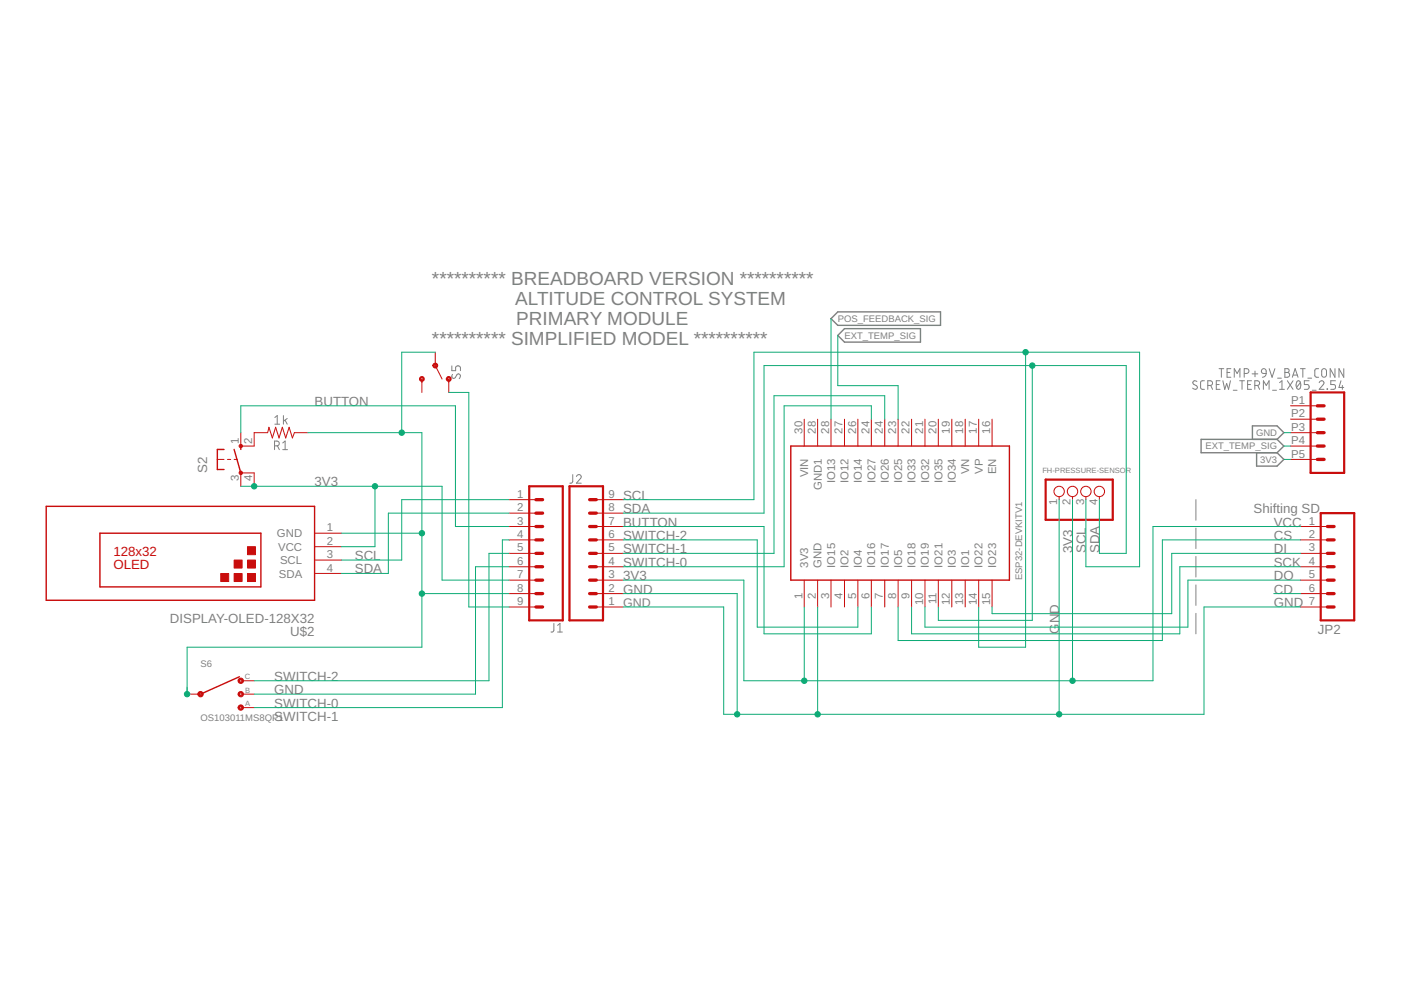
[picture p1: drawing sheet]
<svg xmlns="http://www.w3.org/2000/svg" width="297mm" height="210mm" viewBox="0 0 297 210" stroke-linecap="round" stroke-linejoin="round" font-family="sans-serif">
<g fill="none" stroke="#808080" stroke-width=".21">
<path d="M95.8 77.6v1h.8v-.6a.52 .52 0 0 1 .5-.4 .52 .52 0 0 1 .5 .4v.6M95.9 79.4a.46 .46 0 0 0-.1 .6 .46 .46 0 0 0 .7 .1l.4-.6a.42 .42 0 0 1 .5-.2 .42 .42 0 0 1 .2 .6l-.2 .4M258.5 78.2h1M259 78.2v1.8M260.2 79h.6M261 78.2h-.8v1.8h.8M261.7 80v-1.8l.6 1 .6-1v1.8M263.8 79.2h.5a.51 .51 0 0 0 .5-.5 .51 .51 0 0 0-.5-.5h-.5v1.8M265.5 79.3h1.2M266.1 78.7v1.2M267.6 78.3l.3-.1 .4 .1 .2 .9-.9-.1-.2-.3zM268.5 79.2l-.3 .6-.5 .2"/>
<path d="M269.1 78.2l.6 1.8 .6-1.8M272.4 78.2h.5a.4 .4 0 0 1 .4 .4 .4 .4 0 0 1-.4 .4 .51 .51 0 0 1 .5 .5 .51 .51 0 0 1-.5 .5h-.5zM272.4 79h.5M274 80l.6-1.8 .6 1.8M274.2 79.5h.9M275.7 78.2h1M276.2 78.2v1.8M279.6 78.2h-.6l-.2 .4v1.1l.2 .2 .6 .1M280.3 78.3l.3-.1 .5 .1 .1 1.2a.51 .51 0 0 1-.5 .5 .51 .51 0 0 1-.5-.5zM283 78.2v1.8l-1-1.8v1.8M284.9 78.2v1.8l-1-1.8v1.8M58.2 94.5h.5a.51 .51 0 0 0 .5-.5 .51 .51 0 0 0-.5-.5h-.5v1.8"/>
<path d="M58.3 88.5l.5-.4v1.8M58.3 89.9h1M58.8 94.5l.4 .8M59.9 93.9l.6-.4v1.8M59.9 95.3h1.1M60.1 88.1v1.8M60.4 89.1l.5 .8M60.9 88.7l-.8 .6M253.8 80.9l-.6-.1-.3 .3 .2 .4 .6 .3a.42 .42 0 0 1 .1 .6 .42 .42 0 0 1-.6 .1l-.3-.2M255.4 80.7l-.6 .1-.2 .3v1.2l.2 .2h.6M256.1 81.7h.5a.5 .5 0 0 0 .5-.5 .5 .5 0 0 0-.5-.5h-.5v1.8M256.7 81.7l.4 .8"/>
<path d="M257.9 81.5h.6M258.7 80.7h-.8v1.8h.8M259.3 80.7l.4 1.8 .4-1.2 .4 1.2 .4-1.8M261.5 82.7h.8M262.8 80.7h1M263.3 80.7v1.8M264.5 81.5h.6M265.3 80.7h-.8v1.8h.8M266 81.7h.6a.5 .5 0 0 0 .5-.5 .5 .5 0 0 0-.5-.5h-.6v1.8M266.7 81.7l.4 .8M267.9 82.5v-1.8l.6 1 .6-1v1.8M269.8 82.7h.8"/>
<path d="M270.9 80.2h.8M271.3 82.5h1M271.3 81.1l.5-.4v1.8M272.9 80.7l1.3 1.8M274.2 80.7l-1.3 1.8M275 80.8l.3-.1a1.07 1.07 0 0 1 0 1.8 1.16 1.16 0 0 1-.3-1.7zM275.7 81.1l-.8 1M277.3 80.2h.8M277.6 80.7h-1.1v.8h.7a.52 .52 0 0 1 .4 .5 .52 .52 0 0 1-.4 .5h-.7M278.2 82.7h.8M279.7 81.1a.5 .5 0 0 1 .7-.4 .5 .5 0 0 1 .2 .8l-.9 1h1M281.4 82.4l.1 .1z"/>
<path d="M283.1 80.7h-.9v.8h.5a.52 .52 0 0 1 .5 .5 .52 .52 0 0 1-.5 .5h-.5M284.3 80.7l-.4 1.4h1M284.6 81.7v.8M121.4 100.6v1.6l-.2 .2h-.4M122.2 101a.5 .5 0 0 1 .7-.4 .5 .5 0 0 1 .2 .8l-.9 1h1M253.6 105.9v4.4M253.6 112v4.3M253.6 118v4.3M117.4 132.2v1.6l-.2 .2h-.4M118.2 134h1M118.2 132.6l.5-.4v1.8M253.6 124v4.4"/>
<path d="M253.6 130v4.4"/>
</g>
<path d="M176.2 67.6l1.4-1.5h21.8v2.9h-21.8zM179 69.7h16.2v2.8h-16.2l-1.4-1.4zM265.5 93.2v-2.9h5.3l1.4 1.4-1.4 1.5M266.4 96v2.8h4.4l1.4-1.4-1.4-1.4M270.8 93.2h-16.1v2.8h16.1M270.8 93.2l1.4 1.4-1.4 1.4" fill="none" stroke="#808080" stroke-width=".3"/>
<path d="M277.9 83.2h7.1v17.1h-7.1zM112.2 103.1h7.1v28.4h-7.1zM120.7 103.1h7.1v28.4h-7.1zM221.7 101.7h14.2v8.5h-14.2zM280 108.8h7.1v22.7h-7.1z" fill="none" stroke="#c90d0c" stroke-width=".47"/>
<g fill="none" stroke="#c90d0c" stroke-width=".7">
<path d="M279.3 91.7h1.4M279.3 88.9h1.4M279.3 86h1.4M279.3 97.4h1.4M279.3 94.6h1.4M113.6 117.3h1.4M113.6 114.5h1.4M113.6 111.6h1.4M113.6 108.8h1.4M113.6 105.9h1.4M125 117.3h1.4M125 114.5h1.4"/>
<path d="M125 111.6h1.4M125 108.8h1.4M125 105.9h1.4M281.4 117.3h1.5M281.4 114.5h1.5M281.4 111.6h1.5M113.6 123h1.4M113.6 125.9h1.4M113.6 128.7h1.4M113.6 120.2h1.4M125 123h1.4M125 125.9h1.4"/>
<path d="M125 128.7h1.4M125 120.2h1.4M281.4 123h1.5M281.4 125.9h1.5M281.4 128.7h1.5M281.4 120.2h1.5"/>
</g>
<g fill="none" stroke="#c90d0c" stroke-width=".21">
<path d="M92.3 74.7v2.8l1.4 2.8M46.1 97.4h1.4M48.2 97.4h.7M49.6 97.4h.7M51.1 91.7v2.9h2.8v-2.9h2.8l.3-1.1 .7 2.3 .7-2.3 .8 2.3 .7-2.3 .7 2.3 .7-2.3 .7 2.3 .4-1.2h2.9M89.5 80.3v2.9M95.1 80.3v2.9M170.5 88.9v5.7M173.4 88.9v5.7M176.2 88.9v5.7M179 88.9v5.7M181.9 88.9v5.7"/>
<path d="M184.7 88.9v5.7M187.6 88.9v5.7M190.4 88.9v5.7M193.3 88.9v5.7M196.1 88.9v5.7M198.9 88.9v5.7M201.8 88.9v5.7M204.6 88.9v5.7M207.5 88.9v5.7M210.3 88.9v5.7M273.6 86h5.7M273.6 88.9h5.7"/>
<path d="M273.6 91.7h5.7M273.6 94.6h5.7M273.6 97.4h5.7M51.1 103.1v-2.8h2.8v2.8M66.7 113.1h5.7M66.7 115.9h5.7M66.7 118.7h5.7M107.9 117.3h5.7M107.9 114.5h5.7M107.9 111.6h5.7M107.9 108.8h5.7M107.9 105.9h5.7"/>
<path d="M126.4 117.3h5.7M126.4 114.5h5.7M126.4 111.6h5.7M126.4 108.8h5.7M126.4 105.9h5.7M224.6 105.3v.6M227.4 105.3v.6M230.2 105.3v.6M233.1 105.3v.6M275.7 117.3h5.7M275.7 114.5h5.7M275.7 111.6h5.7"/>
<path d="M66.7 121.6h5.7M107.9 128.7h5.7M107.9 125.9h5.7M107.9 123h5.7M107.9 120.2h5.7M126.4 128.7h5.7M126.4 125.9h5.7M126.4 123h5.7M126.4 120.2h5.7M170.5 123v5.7M173.4 123v5.7M176.2 123v5.7"/>
<path d="M179 123v5.7M181.9 123v5.7M184.7 123v5.7M187.6 123v5.7M190.4 123v5.7M193.3 123v5.7M196.1 123v5.7M198.9 123v5.7M201.8 123v5.7M204.6 123v5.7M207.5 123v5.7M210.3 123v5.7"/>
<path d="M275.7 128.7h5.7M275.7 125.9h5.7M275.7 123h5.7M275.7 120.2h5.7M39.7 147.2h2.8M51.1 147.2h2.8M51.1 144.3h2.8M51.1 150h2.8"/>
<circle cx="224.6" cy="104.2" r="1.1"/>
<circle cx="227.4" cy="104.2" r="1.1"/>
<circle cx="230.2" cy="104.2" r="1.1"/>
<circle cx="233.1" cy="104.2" r="1.1"/>
</g>
<path d="M47.5 95.3h-1.4v4.2h1.4M49.6 95.3l1.5 5M51.1 94.6v.7M167.7 94.6h46.3v28.4h-46.3zM9.8 107.4h56.9v19.9h-56.9zM21.2 113.1h34.1v11.3h-34.1zM50.8 143.5l-8.3 3.7" fill="none" stroke="#c90d0c" stroke-width=".3"/>
<g fill="#c90d0c" stroke="#c90d0c" stroke-width=".21">
<path d="M94.8 79.9a.52 .52 0 0 1 .8 .3 .52 .52 0 0 1-.4 .7 .52 .52 0 0 1-.6-.6h.2a.29 .29 0 0 1 .5-.2 .29 .29 0 0 1 0 .5 .29 .29 0 0 1-.4-.1l-.3-.2z" fill-rule="evenodd"/>
<path d="M89.1 79.9a.52 .52 0 0 1 .8 .2 .52 .52 0 0 1-.3 .7 .52 .52 0 0 1-.7-.5h.3a.29 .29 0 0 1 .3-.2 .29 .29 0 0 1 .2 .4 .29 .29 0 0 1-.5 0l-.3-.2z" fill-rule="evenodd"/>
<path d="M92 77.1a.51 .51 0 0 1 .7 .2 .51 .51 0 0 1-.3 .7 .51 .51 0 0 1-.6-.5h.2a.29 .29 0 0 1 .4-.2 .29 .29 0 0 1 .1 .4 .29 .29 0 0 1-.5-.1l-.2-.1z" fill-rule="evenodd"/>
<path d="M42.1 146.7a.57 .57 0 0 1 .9 .2 .57 .57 0 0 1-.3 .8 .57 .57 0 0 1-.7-.5h.2a.29 .29 0 0 1 .4-.3 .29 .29 0 0 1 .1 .5 .29 .29 0 0 1-.5-.1v-.1h-.2z" fill-rule="evenodd"/>
<path d="M50.7 143.9a.57 .57 0 0 1 .9 .2 .57 .57 0 0 1-.4 .8 .57 .57 0 0 1-.7-.6h.3a.29 .29 0 0 1 .3-.3 .29 .29 0 0 1 .2 .4 .29 .29 0 0 1-.5 0l-.3-.1z" fill-rule="evenodd"/>
<path d="M50.7 146.7a.57 .57 0 0 1 .9 .2 .57 .57 0 0 1-.4 .8 .57 .57 0 0 1-.7-.5h.3a.29 .29 0 0 1 .3-.3 .29 .29 0 0 1 .2 .4 .29 .29 0 0 1-.5 0l-.3-.1z" fill-rule="evenodd"/>
<path d="M50.7 149.6a.57 .57 0 0 1 .8 .2 .57 .57 0 0 1-.3 .8 .57 .57 0 0 1-.7-.6h.3a.29 .29 0 0 1 .3-.3 .29 .29 0 0 1 .2 .4 .29 .29 0 0 1-.5 0l-.3-.1z" fill-rule="evenodd"/>
<circle cx="51.1" cy="100.3" r=".38"/>
<circle cx="51" cy="94.6" r=".37"/>
</g>
<g fill="#c90d0c" stroke="#c90d0c" stroke-width=".21">
<path d="M52.5 121.6h1.7v1.7h-1.7z"/>
<path d="M49.6 121.6h1.7v1.7h-1.7z"/>
<path d="M52.5 118.7h1.7v1.7h-1.7z"/>
<path d="M46.8 121.6h1.7v1.7h-1.7z"/>
<path d="M52.5 115.9h1.7v1.7h-1.7z"/>
<path d="M49.6 118.7h1.7v1.7h-1.7z"/>
</g>
<g fill="none" stroke="#0dab76" stroke-width=".21">
<path d="M92.3 74.7h-7.1v17M176.2 67.6v21.3M177.6 71.1v10.7h12.8v7.1M217.4 74.7v62.5h-9.9v-8.5M218.9 77.5v54h-20v-2.8M51.1 91.7v-5.7h45.5v25.6h11.3M65.3 91.7h24.2v45.5h-49.8v10M95.1 83.2h4.3v45.5h8.5M184.7 88.9v-2.9h-18.5v34.2h-34.1M187.6 88.9v-5h-23.5v33.4h-32M272.2 97.4h1.4M272.2 91.7h1.4"/>
<path d="M272.2 94.6h1.4M51.1 103.1h42.6v19.9h14.2M72.4 113.1h17.1M79.5 103.1v12.8h-7.1M107.9 108.8h-25.6v12.8h-9.9M107.9 117.3h-4.2v27h-49.8M107.9 105.9h-22.7v12.8h-12.8M107.9 114.5h-1.4v35.5h-52.6M132.1 111.6h29.9v22.8h22.7v-5.7M132.1 105.9h27.8v-31.2h81.7v45.5h-11.4v-14.3M132.1 114.5h28.4v18.5h21.4v-4.3M224.6 105.9v45.5"/>
<path d="M227.4 105.9v38.4M233.1 105.9v11.4h5.7v-39.8h-76.8v31.3h-29.9M275.7 117.3h-27.3v12.8h-38.1v-1.4M275.7 111.6h-31.2v32.7h-86.8v-21.3h-25.6M275.7 114.5h-29.3v21.3h-56v-7.1M89.5 125.9h18.4M107.9 120.2h-7.1v27h-46.9M132.1 128.7h21.3v22.7h101.9v-22.7h20.4M132.1 125.9h24.2v25.5M170.5 128.7v15.6M173.4 128.7v22.7M270.1 125.9h5.6"/>
<path d="M275.7 120.2h-25.6v14.2h-56.8v-5.7M275.7 123h-23.8v10h-55.8v-4.3"/>
</g>
<g fill="#0dab76" stroke="#0dab76" stroke-width=".21">
<circle cx="218.9" cy="77.5" r=".57"/>
<circle cx="217.4" cy="74.7" r=".57"/>
<circle cx="170.5" cy="144.3" r=".57"/>
<circle cx="227.4" cy="144.3" r=".57"/>
<circle cx="53.9" cy="103.1" r=".57"/>
<circle cx="79.5" cy="103.1" r=".57"/>
<circle cx="224.6" cy="151.4" r=".57"/>
<circle cx="173.4" cy="151.4" r=".57"/>
<circle cx="156.3" cy="151.4" r=".57"/>
<circle cx="85.2" cy="91.7" r=".57"/>
<circle cx="89.5" cy="125.9" r=".57"/>
<circle cx="89.5" cy="113.1" r=".57"/>
<circle cx="39.7" cy="147.2" r=".57"/>
</g>
<g font-size="4" fill="#808080">
<text x="91.6" y="60.4">********** BREADBOARD VERSION **********</text>
<text x="109.2" y="64.7">ALTITUDE CONTROL SYSTEM</text>
<text x="109.5" y="69">PRIMARY MODULE</text>
<text x="91.6" y="73.2">********** SIMPLIFIED MODEL **********</text>
</g>
<g font-size="2.8" fill="#808080">
<text x="66.7" y="86">BUTTON</text>
<text x="43.9" y="100.3" transform="rotate(-90 43.9 100.3)">S2</text>
<text x="66.7" y="103.1">3V3</text>
<text x="132.1" y="105.9">SCL</text>
<text x="132.1" y="108.8">SDA</text>
<text x="132.1" y="111.6">BUTTON</text>
<text x="265.8" y="108.8">Shifting SD</text>
<text x="270.1" y="111.6">VCC</text>
<text x="75.2" y="118.7">SCL</text>
<text x="132.1" y="114.5">SWITCH-2</text>
<text x="132.1" y="117.3">SWITCH-1</text>
<text x="227.4" y="117.3" transform="rotate(-90 227.4 117.3)">3V3</text>
<text x="230.2" y="117.3" transform="rotate(-90 230.2 117.3)">SCL</text>
<text x="233.1" y="117.3" transform="rotate(-90 233.1 117.3)">SDA</text>
<text x="270.1" y="114.5">CS</text>
<text x="270.1" y="117.3">DI</text>
<text x="75.2" y="121.6">SDA</text>
<text x="132.1" y="123">3V3</text>
<text x="132.1" y="120.2">SWITCH-0</text>
<text x="132.1" y="125.9">GND</text>
<text x="270.1" y="120.2">SCK</text>
<text x="270.1" y="123">DO</text>
<text x="270.1" y="125.9">CD</text>
<text x="270.1" y="128.7">GND</text>
<text x="36" y="132.1">DISPLAY-OLED-128X32</text>
<text x="61.5" y="134.9">U$2</text>
<text x="224.6" y="134.4" transform="rotate(-90 224.6 134.4)">G</text>
<text x="224.6" y="132.2" transform="rotate(-90 224.6 132.2)">ND</text>
<text x="279.4" y="134.4">JP2</text>
<text x="58.2" y="144.3">SWITCH-2</text>
<text x="58.2" y="147.2">GND</text>
<text x="58.2" y="150">SWITCH-0</text>
<text x="58.2" y="152.9">SWITCH-1</text>
</g>
<g font-size="2.8" fill="#c90d0c">
<text x="24" y="117.9">128x32</text>
<text x="24" y="120.7">OLED</text>
</g>
<g font-size="2.4" fill="#808080">
<text x="273.7" y="85.6">P1</text>
<text x="273.7" y="88.5">P2</text>
<text x="50.7" y="94.2" transform="rotate(-90 50.7 94.2)">1</text>
<text x="53.5" y="94.2" transform="rotate(-90 53.5 94.2)">2</text>
<text x="170.1" y="92" transform="rotate(-90 170.1 92)">30</text>
<text x="173" y="92" transform="rotate(-90 173 92)">28</text>
<text x="175.8" y="92" transform="rotate(-90 175.8 92)">28</text>
<text x="178.6" y="92" transform="rotate(-90 178.6 92)">27</text>
<text x="181.5" y="92" transform="rotate(-90 181.5 92)">26</text>
<text x="184.3" y="92" transform="rotate(-90 184.3 92)">24</text>
<text x="187.2" y="92" transform="rotate(-90 187.2 92)">24</text>
<text x="190" y="92" transform="rotate(-90 190 92)">23</text>
<text x="192.9" y="92" transform="rotate(-90 192.9 92)">22</text>
<text x="195.7" y="92" transform="rotate(-90 195.7 92)">21</text>
<text x="198.6" y="92" transform="rotate(-90 198.6 92)">20</text>
<text x="201.4" y="92" transform="rotate(-90 201.4 92)">19</text>
<text x="204.2" y="92" transform="rotate(-90 204.2 92)">18</text>
<text x="207.1" y="92" transform="rotate(-90 207.1 92)">17</text>
<text x="209.9" y="92" transform="rotate(-90 209.9 92)">16</text>
<text x="273.7" y="91.3">P3</text>
<text x="273.7" y="94.2">P4</text>
<text x="50.7" y="102" transform="rotate(-90 50.7 102)">3</text>
<text x="53.5" y="102" transform="rotate(-90 53.5 102)">4</text>
<text x="171.4" y="101.2" transform="rotate(-90 171.4 101.2)">VIN</text>
<text x="205.5" y="100.5" transform="rotate(-90 205.5 100.5)">VN</text>
<text x="208.3" y="100.4" transform="rotate(-90 208.3 100.4)">VP</text>
<text x="211.2" y="100.5" transform="rotate(-90 211.2 100.5)">EN</text>
<text x="273.7" y="97">P5</text>
<text x="109.7" y="105.5">1</text>
<text x="129" y="105.5">9</text>
<text x="174.2" y="103.9" transform="rotate(-90 174.2 103.9)">GND1</text>
<text x="177.1" y="102.4" transform="rotate(-90 177.1 102.4)">IO13</text>
<text x="179.9" y="102.4" transform="rotate(-90 179.9 102.4)">IO12</text>
<text x="182.7" y="102.4" transform="rotate(-90 182.7 102.4)">IO14</text>
<text x="185.6" y="102.4" transform="rotate(-90 185.6 102.4)">IO27</text>
<text x="188.4" y="102.4" transform="rotate(-90 188.4 102.4)">IO26</text>
<text x="191.3" y="102.4" transform="rotate(-90 191.3 102.4)">IO25</text>
<text x="194.1" y="102.4" transform="rotate(-90 194.1 102.4)">IO33</text>
<text x="197" y="102.4" transform="rotate(-90 197 102.4)">IO32</text>
<text x="199.8" y="102.4" transform="rotate(-90 199.8 102.4)">IO35</text>
<text x="202.7" y="102.4" transform="rotate(-90 202.7 102.4)">IO34</text>
<text x="224.2" y="107.1" transform="rotate(-90 224.2 107.1)">1</text>
<text x="227" y="107.1" transform="rotate(-90 227 107.1)">2</text>
<text x="229.8" y="107.1" transform="rotate(-90 229.8 107.1)">3</text>
<text x="232.7" y="107.1" transform="rotate(-90 232.7 107.1)">4</text>
<text x="58.7" y="113.9">GND</text>
<text x="69.3" y="112.7">1</text>
<text x="109.7" y="108.4">2</text>
<text x="109.7" y="111.2">3</text>
<text x="129" y="111.2">7</text>
<text x="129" y="108.4">8</text>
<text x="277.5" y="111.2">1</text>
<text x="59" y="116.8">VCC</text>
<text x="59.4" y="119.6">SCL</text>
<text x="69.3" y="115.5">2</text>
<text x="69.3" y="118.3">3</text>
<text x="109.7" y="114.1">4</text>
<text x="109.7" y="116.9">5</text>
<text x="109.7" y="119.8">6</text>
<text x="129" y="119.8">4</text>
<text x="129" y="116.9">5</text>
<text x="129" y="114.1">6</text>
<text x="277.5" y="114.1">2</text>
<text x="277.5" y="116.9">3</text>
<text x="277.5" y="119.8">4</text>
<text x="59.1" y="122.4">SDA</text>
<text x="69.3" y="121.2">4</text>
<text x="109.7" y="122.6">7</text>
<text x="109.7" y="125.5">8</text>
<text x="129" y="125.5">2</text>
<text x="129" y="122.6">3</text>
<text x="171.4" y="120.4" transform="rotate(-90 171.4 120.4)">3V3</text>
<text x="174.2" y="120.4" transform="rotate(-90 174.2 120.4)">GND</text>
<text x="177.1" y="120.4" transform="rotate(-90 177.1 120.4)">IO15</text>
<text x="179.9" y="120.4" transform="rotate(-90 179.9 120.4)">IO2</text>
<text x="182.7" y="120.4" transform="rotate(-90 182.7 120.4)">IO4</text>
<text x="185.6" y="120.4" transform="rotate(-90 185.6 120.4)">IO16</text>
<text x="188.4" y="120.4" transform="rotate(-90 188.4 120.4)">IO17</text>
<text x="191.3" y="120.4" transform="rotate(-90 191.3 120.4)">IO5</text>
<text x="194.1" y="120.4" transform="rotate(-90 194.1 120.4)">IO18</text>
<text x="197" y="120.4" transform="rotate(-90 197 120.4)">IO19</text>
<text x="199.8" y="120.4" transform="rotate(-90 199.8 120.4)">IO21</text>
<text x="202.7" y="120.4" transform="rotate(-90 202.7 120.4)">IO3</text>
<text x="205.5" y="120.4" transform="rotate(-90 205.5 120.4)">IO1</text>
<text x="208.3" y="120.4" transform="rotate(-90 208.3 120.4)">IO22</text>
<text x="211.2" y="120.4" transform="rotate(-90 211.2 120.4)">IO23</text>
<text x="277.5" y="122.6">5</text>
<text x="277.5" y="125.5">6</text>
<text x="109.7" y="128.3">9</text>
<text x="129" y="128.3">1 GND</text>
<text x="170.1" y="127" transform="rotate(-90 170.1 127)">1</text>
<text x="173" y="127" transform="rotate(-90 173 127)">2</text>
<text x="175.8" y="127" transform="rotate(-90 175.8 127)">3</text>
<text x="178.6" y="127" transform="rotate(-90 178.6 127)">4</text>
<text x="181.5" y="127" transform="rotate(-90 181.5 127)">5</text>
<text x="184.3" y="127" transform="rotate(-90 184.3 127)">6</text>
<text x="187.2" y="127" transform="rotate(-90 187.2 127)">7</text>
<text x="190" y="127" transform="rotate(-90 190 127)">8</text>
<text x="192.9" y="127" transform="rotate(-90 192.9 127)">9</text>
<text x="195.7" y="128.3" transform="rotate(-90 195.7 128.3)">10</text>
<text x="198.6" y="128.1" transform="rotate(-90 198.6 128.1)">11</text>
<text x="201.4" y="128.3" transform="rotate(-90 201.4 128.3)">12</text>
<text x="204.2" y="128.3" transform="rotate(-90 204.2 128.3)">13</text>
<text x="207.1" y="128.3" transform="rotate(-90 207.1 128.3)">14</text>
<text x="209.9" y="128.3" transform="rotate(-90 209.9 128.3)">15</text>
<text x="277.5" y="128.3">7</text>
</g>
<g font-size="2" fill="#808080">
<text x="177.6" y="68.3">POS_FEEDBACK_SIG</text>
<text x="179" y="71.8">EXT_TEMP_SIG</text>
<text x="255.6" y="95.3">EXT_TEMP_SIG</text>
<text x="266.3" y="92.4">GND</text>
<text x="267.2" y="98.1">3V3</text>
<text x="216.7" y="123" transform="rotate(-90 216.7 123)">ESP32-DEVKITV1</text>
<text x="42.5" y="141.5">S6</text>
<text x="42.5" y="152.9">OS103011MS8QP1</text>
</g>
<g font-size="1.6" fill="#808080">
<text x="221" y="100.3">FH-PRESSURE-SENSOR</text>
<text x="51.9" y="144">C</text>
<text x="52" y="146.9">B</text>
<text x="52" y="149.7">A</text>
</g>
</svg>
